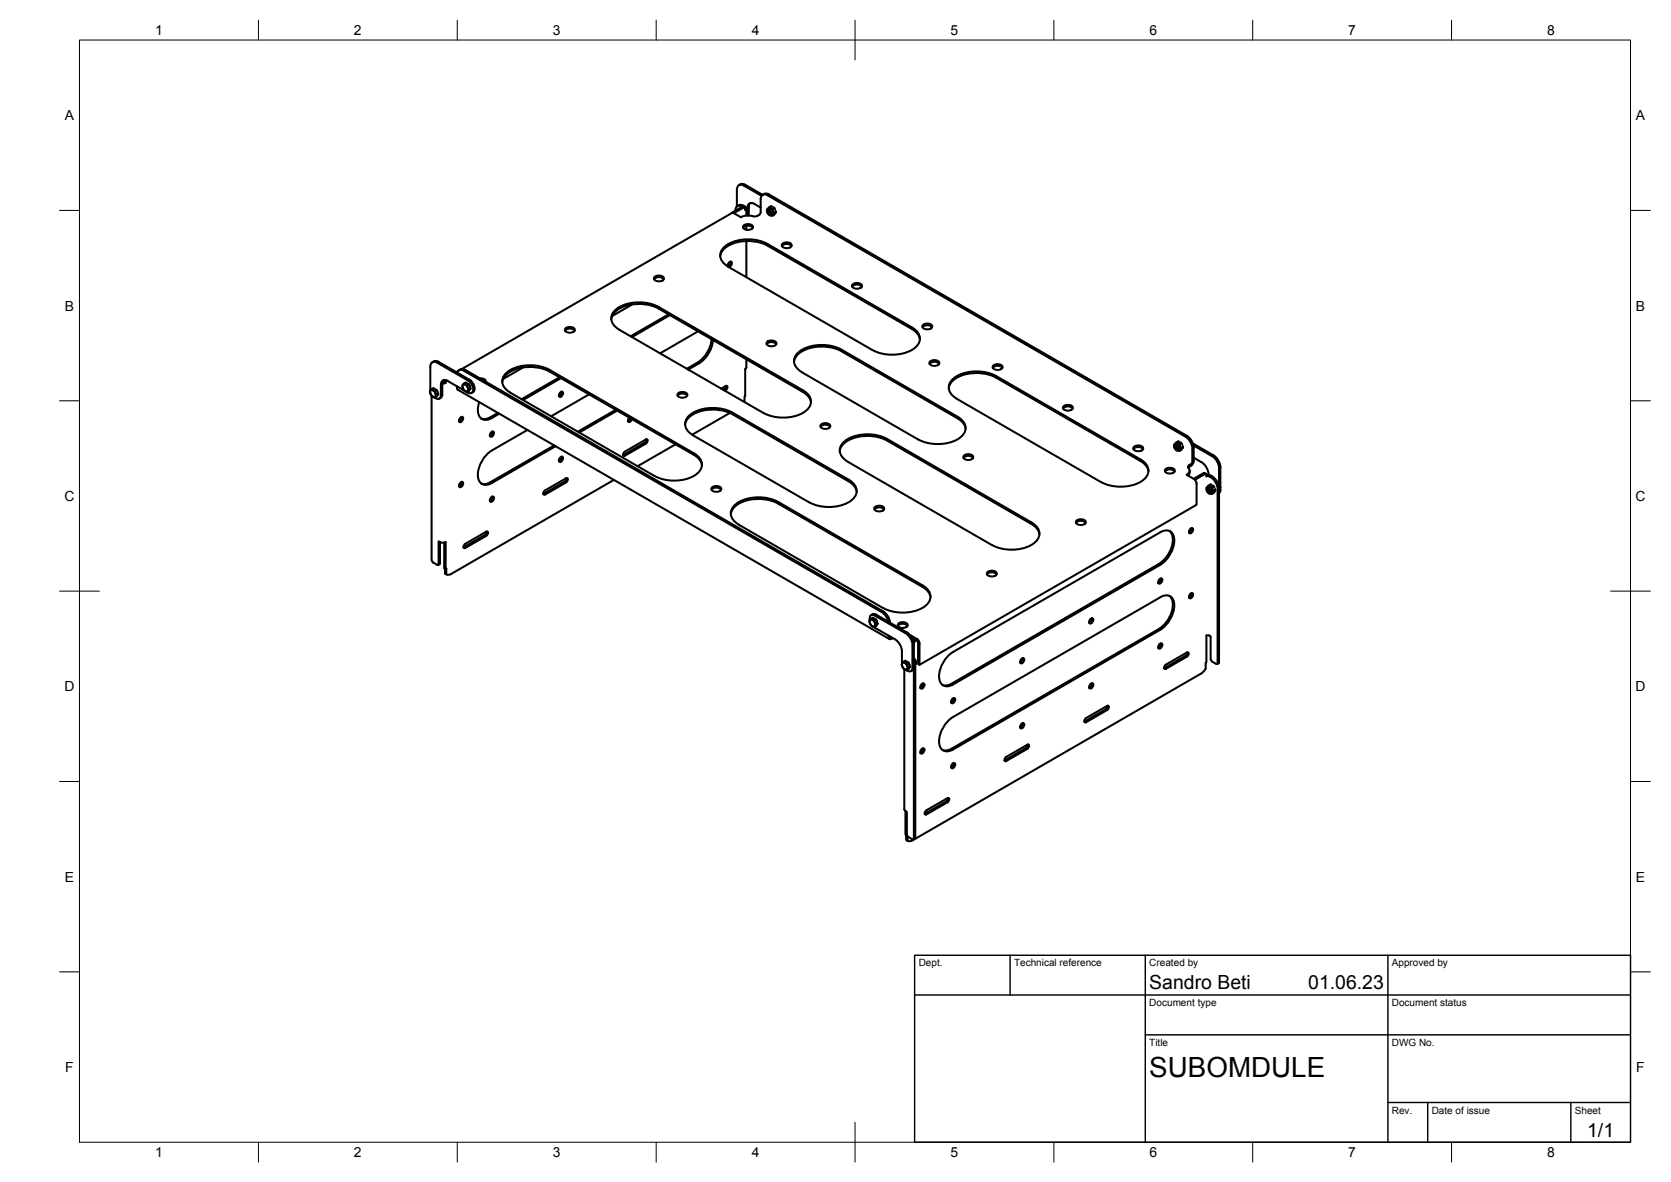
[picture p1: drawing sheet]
<svg xmlns="http://www.w3.org/2000/svg" width="420mm" height="297mm" viewBox="0 0 420 297" stroke-linecap="round" stroke-linejoin="round" font-family="sans-serif">
<!-- layer: Visible -->
<g fill="none" stroke="#000" stroke-width=".51">
<path d="M184.2 53.4v.1M184.5 53.6l1.8 1M184.5 53.6l-.5-.1-67.9 39.2M184.6 53.6h.1M185.3 47.7v4.2M185.3 47.7a1.08 1.08 0 0 1 .5-1.2 1.08 1.08 0 0 1 1.3 .2l4.4 2.5M185.4 51.8a1.5 1.5 0 0 1 2.3 .5l-.3 .5-.1-.6-.3-.1M185.8 46.5l.6-.3 .7 .1 4.6 2.7M186.3 54.6a5.1 5.1 0 0 1 3.6-.2l.5-.1a1.06 1.06 0 0 0 .9-.9v-3.3a1.06 1.06 0 0 1 .5-1.2 1.06 1.06 0 0 1 1.2 .2l105 60.6a3.9 3.9 0 0 1 1.8 3.1v3.2a1.01 1.01 0 0 1-.8 .9M186.6 52l-2.4 1.4 .4 .2 2.4-1.5M186.7 51.9l.6 .2M186.7 51.9a1.08 1.08 0 0 0-1.3-.1 1.08 1.08 0 0 0-.5 1.1"/>
<path d="M186.9 57.2a1.66 1.66 0 0 1 2.4 0M186.9 56.8a1.54 1.54 0 0 1 2.4 .2 1.45 1.45 0 0 1-2.5 0zM187.7 52.4v1.8M187.7 56.8v.9M187.9 52.3v1.9M188.6 51l-.3 .7v2.5M191.3 52.2l-1.6-1a1.08 1.08 0 0 0-1.2-.1 1.08 1.08 0 0 0-.6 1.2M192.1 48.8l-.3 .2M192.1 48.7l.6-.1 .7 .3M193 52.5a.84 .84 0 0 1 .9-.2 .84 .84 0 0 1 .5 .8 .73 .73 0 0 1-.5 1.1l-.4-.1-.5-.5-.2-.5zM193 52.8a.71 .71 0 0 1 .8 .3 .71 .71 0 0 1-.1 .9l-.6-.5zM193.2 52.7a.86 .86 0 0 0 .7 1.2"/>
<path d="M193.2 52.3l.2-.2 .4 .2M193.2 52.9l.5 .1 .2 .7-.5-.2zM193.3 52.8a.53 .53 0 0 0 0 .6 .53 .53 0 0 0 .6 .2v-.1M193.4 48.9l105 60.6a3.9 3.9 0 0 1 1.8 3.1l-.1 3.6a1.79 1.79 0 0 1-1.1 1.1M193.6 53.7h.1M193.8 52.3l.5 .2M194.1 54.1l.2 .1M194.2 51.9l-.3-.1-.5 .3M194.3 52.5l.1 .5a.81 .81 0 0 1-.1 1.2M194.5 52.1l.4 .5M194.7 52.3l-.4 .2M194.9 53.7l-.6 .5"/>
<path d="M195 53v.5M195.1 53.3l-.4 .3M159 76.5l-5.1 2.9M164.5 70.2a1.66 1.66 0 0 1 2.4 0M164.5 69.7a1.54 1.54 0 0 1 2.4 .3 1.45 1.45 0 0 1-2.5 0zM168.1 79l-9.5 5.5M168.4 79.2l-9.5 5.5M181.1 64.4a5 5 0 0 1 4.5-3.6 11 11 0 0 1 7.4 1l36.3 20.9 1 .7a2.99 2.99 0 0 1 1 1.9M183.1 67a.91 .91 0 0 1 .8-1.2 .91 .91 0 0 1-.7 1.3M183.1 67l36.3 21M183.1 67a2.96 2.96 0 0 1-1.4-4.5 9.8 9.8 0 0 1 9.5-1.9l1.8 .7 36.3 21a2.96 2.96 0 0 1 1.4 4.5 9.8 9.8 0 0 1-9.5 1.9l-1.8-.7M183.7 65.7l-.2 .7-.5 .5"/>
<path d="M187.7 60.6v9.1M196.6 61.8a1.66 1.66 0 0 1 2.4 0M196.6 61.4a1.54 1.54 0 0 1 2.5 .2 1.45 1.45 0 0 1-2.5 0zM214.3 72a1.66 1.66 0 0 1 2.4 0M214.3 71.6a1.54 1.54 0 0 1 2.4 .2 1.45 1.45 0 0 1-2.5 0zM108.2 92.2a1.06 1.06 0 0 1 .5-1.2 1.06 1.06 0 0 1 1.3 .2l7.7 4.4a2.43 2.43 0 0 1 1 3.1 1.29 1.29 0 0 1-1.6-.4M108.2 92.2v6M108.5 97.8v.1a.88 .88 0 0 0-.1 1.4l.5 .4M108.5 99.5v41.2M108.7 91a1.25 1.25 0 0 1 1.6-.1l7.7 4.5M108.9 98.1l-.4-.3 .5-.3 .8 .5 .4 1.1-.4 .5-.5 .3-.4-.2M108.9 98.1l-.5-.1a1.19 1.19 0 0 0 .5 1.7"/>
<path d="M108.9 98.1l.6 .7v.9M109.3 98.3l.4 1.1M109.5 99.7l-.2 .2M109.5 99.7h-.6M109.8 98l-.5 .3-.4-.2M109.9 98.3l.2 .4M110.2 99.1l-.7 .6M110.8 100l-.4 .2M110.8 96.8v2.5M110.9 99.3a.87 .87 0 0 1-.6 .9 .87 .87 0 0 1-1-.3M111.6 95.5l-.4 .7v3.2l-.4 .6M111.7 96l-.4 .1"/>
<path d="M111.7 95.5v.5M112.1 95.8v.5l-.4-.3M112.1 96.2l-.9 .2M112.1 95.6v.2M112.6 95.8l4.3 2.4M112.6 95.7a1.08 1.08 0 0 0-1.2-.1 1.08 1.08 0 0 0-.6 1.2M114.9 97.1l.2 .8 108.5 62.7M115 93.6a1.01 1.01 0 0 1 1.6-.4l105.1 60.6 1 1 .7 1.4M115.1 93.3l-.3 .2M116.6 96.4a.91 .91 0 0 0-.1 1.5l.5 .4M117 93l105 60.6M117 93l-1-.3-.6 .4"/>
<path d="M117.4 96.9l.4 1M117.6 98.2l-.2 .3M117.6 98.2a1.26 1.26 0 0 0-1.1-1.6 1.19 1.19 0 0 0 .5 1.7M117.6 98.2l-.6 .1M117.9 96.6l-.5 .3-.8-.5 .5-.3 .8 .5 .4 1-.4 .6-.5 .3-.4-.2M118 95.4a2.59 2.59 0 0 1 1.2 2.9l-.6 .4M118.1 96.8l.1 .5M118.3 97.6l-.7 .6M120.7 95.1l1.1 .2 .4 .6M126.3 96a5 5 0 0 1 4.5-3.5 11 11 0 0 1 7.4 .9l36.3 20.9 1 .8a2.99 2.99 0 0 1 1 1.9M127.5 93.5a10.5 10.5 0 0 1 10.7-.5l36.3 20.9a2.96 2.96 0 0 1 1.4 4.5 9.8 9.8 0 0 1-9.5 2l-1.8-.8-36.3-20.9a2.96 2.96 0 0 1-1.4-4.6zM131.6 92.3l-5.1 3"/>
<path d="M140.7 94.8l-9.6 5.5M140.8 98.7l.5-.3a.76 .76 0 0 1 .1 .9 .76 .76 0 0 1-.8 .4v-.6zM141.1 95l-9.6 5.5M141.2 98.4l-.1 .7-.6 .5M142.1 83.1a1.66 1.66 0 0 1 2.4 0M142.1 82.6a1.54 1.54 0 0 1 2.4 .3 1.45 1.45 0 0 1-2.5 0zM148.1 99.1l-9.5 5.5M153.7 80.2a5 5 0 0 1 4.5-3.6 11 11 0 0 1 7.4 1l36.3 20.9 1 .8a2.99 2.99 0 0 1 1 1.8M155.7 82.9a2.96 2.96 0 0 1-1.4-4.6 9.8 9.8 0 0 1 9.5-1.9l1.8 .8 36.3 20.9a2.96 2.96 0 0 1 1.4 4.5 9.8 9.8 0 0 1-9.5 1.9l-1.8-.7-36.3-20.9M170.4 99.4a1.66 1.66 0 0 1 2.4 0M170.4 99a1.54 1.54 0 0 1 2.4 .2 1.45 1.45 0 0 1-2.5 0zM175.5 83.3l-9.5 5.5"/>
<path d="M178.9 85.2a7.9 7.9 0 0 1-3.5 5.9l-2.7 1.6M179.3 85.4a7.9 7.9 0 0 1-3.5 5.9l-2.8 1.6M182.5 97l-1.1 .7M182.5 97h.4a.91 .91 0 0 1-.7 1.2M182.6 97l-.2 .6-.5 .4M187.4 92.8v6.7l-.2 .1v1.4M187.7 90.3v2l-.3 .4M192.8 86.5a1.66 1.66 0 0 1 2.4 0M192.8 86a1.54 1.54 0 0 1 2.4 .3 1.45 1.45 0 0 1-2.5 0zM199.7 90.9a5 5 0 0 1 4.4-3.5 11 11 0 0 1 7.5 .9l29.2 16.8 1 .8a2.99 2.99 0 0 1 1 1.9M201.7 93.6l29.1 16.8M201.7 93.6a2.96 2.96 0 0 1-1.4-4.6 9.8 9.8 0 0 1 9.5-1.9l1.8 .8 29.2 16.8a2.96 2.96 0 0 1 1.4 4.5 9.8 9.8 0 0 1-9.5 2l-1.8-.8"/>
<path d="M232 82.3a1.66 1.66 0 0 1 2.4 0M232 81.8a1.54 1.54 0 0 1 2.4 .2 1.45 1.45 0 0 1-2.5 0zM233.7 91.4a1.66 1.66 0 0 1 2.4 0M233.8 91a1.54 1.54 0 0 1 2.4 .2 1.45 1.45 0 0 1-2.5 0zM238.6 97.6a5 5 0 0 1 4.4-3.6 11 11 0 0 1 7.5 .9l36.2 20.9 1.1 .8a2.99 2.99 0 0 1 1 1.9M249.6 92.5a1.66 1.66 0 0 1 2.4 0M249.7 92a1.54 1.54 0 0 1 2.4 .2 1.45 1.45 0 0 1-2.5 0zM115.7 105l.5-.3a.76 .76 0 0 1 .1 .9 .76 .76 0 0 1-.8 .4v-.5zM116.1 104.8l-.1 .7-.6 .4M120.5 101a3.7 3.7 0 0 0 .6 4.2 2.33 2.33 0 0 0 2.6-.2M123.5 108.7l.5-.3a.76 .76 0 0 1 .1 .9 .76 .76 0 0 1-.9 .4v-.5zM123.7 113.2a7.5 7.5 0 0 0-3.5 6.9 2.07 2.07 0 0 0 1.4 1.7 2.07 2.07 0 0 0 2.1-.4"/>
<path d="M123.8 108.4l-.1 .7-.5 .5M125.2 103.8a6.8 6.8 0 0 1-3.3 1.5l-.9-.1M125.6 104l-1.9 1M132.6 108l-8.9 5.2M139.3 111.9l-16 9.3-1.4 .5-.9-.2M139.7 112.1l-16 9.3M140.8 115l.5-.2a.76 .76 0 0 1 .1 .9 .76 .76 0 0 1-.8 .3v-.5zM141.2 114.8l-.1 .6-.6 .5M154.8 103l-9.5 5.5M155.2 103.2l-9.6 5.5M156.7 114.3v.1M158.2 104.9l-.2 .3a.57 .57 0 0 0 .1 .9l.5-.2 .3-.6"/>
<path d="M158.5 105.1l-.2 .5-.4 .3M162.4 110.5l-5.3 3a.71 .71 0 0 0-.2 1.1l5.5-3.1M162.4 110.4l.4 .1a.88 .88 0 0 1-.4 1M162.5 110.4l-.1 .5-.4 .4-5.3 3M169.9 111.7l-9.6 5.5M172.3 106.7a5 5 0 0 1 4.4-3.5 11 11 0 0 1 7.5 .9l29.2 16.8 1 .8a2.99 2.99 0 0 1 1 1.9M174.3 109.4a2.96 2.96 0 0 1-1.4-4.5 9.8 9.8 0 0 1 9.5-2l1.8 .8 29.2 16.8a2.96 2.96 0 0 1 1.4 4.6 9.8 9.8 0 0 1-9.5 1.9l-1.8-.8-29.2-16.8M183.5 103.8l-9.5 5.4M206.3 107.3a1.66 1.66 0 0 1 2.4 0M206.4 106.8a1.54 1.54 0 0 1 2.4 .3 1.45 1.45 0 0 1-2.5 0zM212.4 110.9a10.5 10.5 0 0 1 10.7-.6l36.2 21a2.96 2.96 0 0 1 1.4 4.5 9.8 9.8 0 0 1-9.5 1.9l-1.8-.7-36.2-21a2.96 2.96 0 0 1-1.4-4.5zM223.1 110.7l36.2 21"/>
<path d="M223.1 110.7a10.3 10.3 0 0 0-11.2 1l-.6 1.1-.2 .6M240.6 100.2a2.96 2.96 0 0 1-1.4-4.5 9.8 9.8 0 0 1 9.5-1.9l1.8 .7 36.2 20.9a2.96 2.96 0 0 1 1.4 4.6 9.8 9.8 0 0 1-9.4 1.9l-1.9-.8-36.2-20.9M242.3 115.1a1.66 1.66 0 0 1 2.4 0M242.3 114.6a1.54 1.54 0 0 1 2.4 .3 1.45 1.45 0 0 1-2.5 0zM267.3 102.7a1.66 1.66 0 0 1 2.4 0M267.3 102.2a1.54 1.54 0 0 1 2.5 .3 1.45 1.45 0 0 1-2.5 0zM285 112.9a1.66 1.66 0 0 1 2.4 0M285 112.4a1.54 1.54 0 0 1 2.5 .3 1.45 1.45 0 0 1-2.6 0zM292.9 118.5a1.66 1.66 0 0 1 2.5 0M293 118a1.54 1.54 0 0 1 2.4 .3 1.45 1.45 0 0 1-2.5 0zM295.4 111.9a.71 .71 0 0 1 .8 .3 .71 .71 0 0 1-.1 .9l-.6-.5zM295.5 111.8a.86 .86 0 0 0 .7 1.2"/>
<path d="M295.6 112.1v.1M295.6 111.4l.2-.2 .3 .2M295.6 112l.5 .1 .1 .7-.5-.2zM295.7 111.9a.53 .53 0 0 0 0 .6 .53 .53 0 0 0 .6 .2v-.1M295.9 112.8h.1M296.1 111.4l.5 .2M296.2 111.4l-.4-.1-.5 .3-.1 .7 .7 .9 .3 .1 .5-.2M296.2 111.4l.6 .8M296.5 113.2l.1 .1M296.6 111l-.4-.1-.4 .3M296.6 111.6l.2 .6M296.8 112.2l.2 .5-.2 .3"/>
<path d="M296.8 113l-.2 .3M296.8 113l-.1 .1M296.8 112.2v.8M296.9 111.2l.3 .5M297.1 111.4l-.5 .2M297.2 112.8l-.6 .5M297.4 112.1v.5M297.5 112.4l-.5 .3M299 117.3l-.2 .2M299 116.9l-.3 .5a1.13 1.13 0 0 1-.3 1.9l1.7 1M299.1 118.3v.7l-.4 .5M299.9 111.4l5.2 3a3.8 3.8 0 0 1 1.8 3.1v5.6l-.4 .8"/>
<path d="M300.1 111.9l4.6 2.7a3.9 3.9 0 0 1 1.8 3.1v4.9M300.1 115a5.5 5.5 0 0 1 3.5 3l.3 1.2M303.2 119.1l-.6-.2-2.4 1.4 .3 .2M303.3 119.4h.9l.6 .3M303.3 119.7h.7M303.3 119.7v-.6h-.3l-2.5 1.6M303.8 119.2v.1M304 119.7l.4 .2M304.4 119.9a3.9 3.9 0 0 1 1.8 3.1M304.8 119.7a3.9 3.9 0 0 1 1.7 3.1M110.6 136.2l-.3-.2v5.7M110.6 136.2v5.3"/>
<path d="M110.7 136.2l.7 .2 .7-.2v6.8l-.4-.2v-6.4M115.7 121.3l.5-.2a.76 .76 0 0 1 .1 .9 .76 .76 0 0 1-.8 .3v-.5zM116.1 121.1l-.1 .7-.6 .4M116.6 137.5l-.1 .1M122.3 133.6h.4a.88 .88 0 0 1-.4 1.1l-5.3 3h-.4a.88 .88 0 0 1 .4-1l5.3-3.1M122.4 133.6l-.1 .4-.4 .4-5.3 3.1M123.5 125l.5-.2a.76 .76 0 0 1 .1 .9 .76 .76 0 0 1-.9 .3v-.5zM123.8 124.8l-.1 .7-.5 .4M137 123.2a.71 .71 0 0 0-.2 1.1l5.5-3.1a.71 .71 0 0 0 .3-1.1l-5.6 3.2M142 121l-5.4 3.1M142.4 120.1l-.1 .5-.3 .4M154.4 120.6l-40.9 23.6-.7 .3-.6-.1"/>
<path d="M178.9 123.1a1.66 1.66 0 0 1 2.4 0M179 122.6a1.54 1.54 0 0 1 2.4 .3 1.45 1.45 0 0 1-2.5 0zM183.8 129.2a5 5 0 0 1 4.4-3.6 11 11 0 0 1 7.5 1l36.2 20.9 1.1 .7a2.99 2.99 0 0 1 1 1.9M185.8 131.9l36.2 20.9M185.8 131.9a2.96 2.96 0 0 1-1.4-4.6 9.8 9.8 0 0 1 9.5-1.9l1.8 .7 36.2 21a2.96 2.96 0 0 1 1.4 4.5 9.8 9.8 0 0 1-9.5 1.9l-1.8-.7M219.9 128a1.66 1.66 0 0 1 2.4 0M219.9 127.5a1.54 1.54 0 0 1 2.4 .3 1.45 1.45 0 0 1-2.5 0zM259.3 131.7l1.1 .7a2.99 2.99 0 0 1 1 1.9M270.6 131.4a1.66 1.66 0 0 1 2.4 0M270.6 130.9a1.54 1.54 0 0 1 2.4 .3 1.45 1.45 0 0 1-2.5 0zM294 133.4a4.1 4.1 0 0 1 .3 4.7l-1.5 2.4-1.4 1.2-52.1 30.1-1.5 .5-.8-.2M299.3 132.9l.4-.2a.76 .76 0 0 1 .2 .9 .76 .76 0 0 1-.9 .3v-.5z"/>
<path d="M299.6 132.7l-.1 .7-.5 .5M300.2 120.3l.5 .5 .2 .7v5.4l-69.7 40.2M300.2 120.3h.1M303.5 122.7a.71 .71 0 0 1 .8 .3 .71 .71 0 0 1-.1 .9l-.6-.4zM303.7 122.6a.86 .86 0 0 0 .7 1.2M303.7 123h.1M303.7 122.2a.51 .51 0 0 1 .8 .2l.3 .1M303.7 122.8l.5 .1 .2 .7-.5-.1zM303.8 122.8a.53 .53 0 0 0 0 .5 .53 .53 0 0 0 .6 .2v-.1M304.1 123.6h.1M304.6 124l.2 .1M304.7 121.8l-.3-.1-.5 .3"/>
<path d="M304.8 122.5l.1 .5M304.9 123a.43 .43 0 0 1 .3 .4 .43 .43 0 0 1-.3 .4M304.9 123.8l-.1 .3M304.9 123a.85 .85 0 0 0-.5-.8 .85 .85 0 0 0-.9 .2l-.2 .6 .4 .7 .6 .4 .6-.3M304.9 123v.8M305 122l.4 .5M305.2 122.2l-.4 .3M305.4 123.6l-.6 .5M305.5 122.9v.5M305.6 123.3l-.4 .2M306.2 123v43.7M306.5 122.8l-.1 43.9"/>
<path d="M306.9 122.5h.1M108.5 140.7l.4 .6 1 .7 .4-.1v-.2M110.6 141.5l-.4 .5M111.9 142.9v1.3l.3 .1v-1.4l-.1 .1M218.7 155.8a1.06 1.06 0 0 1 1.4 1.3l-.1 .2a1.06 1.06 0 0 1-1.3-1.3zM219 155.5h-.1a1.21 1.21 0 0 0 .7 2l.2 .1 .5-.3 .4-.6-.4-1-.8-.5-.5 .3 .8 .5 .5-.3M219.7 157.6l5.3 3.1M219.8 156l.4 1M220 154.7l7.7 4.4a3.8 3.8 0 0 1 1.7 3.1l.1 5.6a.87 .87 0 0 1-.6 .9 .87 .87 0 0 1-1-.3M220 157.3l-.2 .3M220 154.7a.9 .9 0 0 0-1.2 0 .9 .9 0 0 0-.1 1.2M220.3 154.5l7.7 4.4a3.9 3.9 0 0 1 1.8 3.1"/>
<path d="M220.3 154.5l-.7-.2-.6 .3M220.4 155.9l.2 .5M220.7 156.7l-.7 .6M222 153.6l1.2 1.2 .6 1.7M223.4 159.8l.2 .8 .9-.3M223.8 159.9l.3 .2M225.8 157.3a1.66 1.66 0 0 1 2.4 0M225.8 156.8a1.54 1.54 0 0 1 2.4 .3 1.45 1.45 0 0 1-2.5 0zM228.8 159.5l1.9 1.1M248.2 144.3a1.66 1.66 0 0 1 2.4 0M248.2 143.9a1.54 1.54 0 0 1 2.4 .2 1.45 1.45 0 0 1-2.5 0zM274.2 155.6l.4-.2a.76 .76 0 0 1 .1 .9 .76 .76 0 0 1-.8 .3v-.5z"/>
<path d="M274.5 155.4l-.1 .6-.5 .5M291.5 145.6l.5-.3a.76 .76 0 0 1 .1 .9 .76 .76 0 0 1-.8 .4l-.1-.5zM291.9 145.3l-.2 .7-.5 .5M294 149.8a4.1 4.1 0 0 1 .3 4.7l-1.5 2.3-1.4 1.3-52.1 30-1.5 .5-.8-.1M299.3 149.3l.4-.3a.76 .76 0 0 1 .2 .9 .76 .76 0 0 1-.9 .4v-.5zM299.6 149l-.1 .7-.5 .5M225 160.6a3.9 3.9 0 0 1 1.8 3.1v3M227.1 166.3v.1a.88 .88 0 0 0-.1 1.4l.5 .4M227.4 168.2v35.2l.3 .4M227.5 166.6l-.4-.3 .5-.3 .8 .5 .4 1.1-.4 .5-.5 .3-.4-.2M227.5 166.6l-.5-.1a1.19 1.19 0 0 0 .5 1.7M227.5 166.6l.6 .7v.8"/>
<path d="M227.9 166.8l.4 1.1M228.1 168.2l-.2 .2M228.1 168.1l-.6 .1M228.4 166.5l-.5 .3-.4-.2M228.5 166.8l.2 .4M228.8 167.6l-.7 .6M229.3 160.2l.8 .5M229.4 168.5l-.4 .2M229.6 161l.9-.4 .3 .2-1.1 .6M229.8 165.4l.6 1-.3 .6M229.8 162v48.7M229.8 167.6l-.1 .5-.3 .3"/>
<path d="M229.8 166.9v.2M229.8 165.4l.4 1.5M230.1 166.8h.1M230.1 166.9v43.7M230.8 160.8v6.1l.4 .2v-5.3M230.8 161.4l.1 .2M230.9 160.8l.3 1M231.7 172l.5-.3a.76 .76 0 0 1 .1 .9 .76 .76 0 0 1-.8 .4l-.1-.6zM232.1 171.7l-.2 .7-.5 .5M239.5 175.6l.4-.2a.76 .76 0 0 1 .1 .9 .76 .76 0 0 1-.8 .4v-.6zM239.6 163.8l52.1-30a2.16 2.16 0 0 1 2.5-.3 2.16 2.16 0 0 1 1.1 2.3 7.8 7.8 0 0 1-3.6 6.1l-52.1 30.1M239.7 163.8a7.5 7.5 0 0 0-3.5 6.9 2.07 2.07 0 0 0 1.3 1.7 2.07 2.07 0 0 0 2.2-.4"/>
<path d="M239.8 175.4l-.1 .7-.6 .4M256.8 165.6l.5-.2a.76 .76 0 0 1 .1 .9 .76 .76 0 0 1-.8 .3l-.1-.5zM257.2 165.4l-.2 .7-.5 .4M274.2 171.9l.4-.2a.76 .76 0 0 1 .1 .9 .76 .76 0 0 1-.8 .4v-.6zM274.5 171.7l-.1 .7-.5 .4M278 178.3l-5.3 3M278.5 177.3l-.1 .5-.4 .4M291.5 161.9l.5-.2a.76 .76 0 0 1 .1 .9 .76 .76 0 0 1-.8 .3l-.1-.5zM291.9 161.7l-.2 .7-.5 .4M292.8 167.9h-.1M298.4 165l-5.3 3.1-.3-.1a.88 .88 0 0 1 .3-1M298.4 164l-5.3 3"/>
<path d="M298.4 164h.4a.88 .88 0 0 1-.4 1M298.5 163.9l-.1 .5-.3 .4-5.3 3.1M304.4 160.1v5.5M304.4 160.1l-.4-.4h-.7v6.8l-.2 .1 .1 1.4-1 1.1-72.8 42.1M304.4 165.6l.4 .6M304.8 166.3l1 .6M306.2 166.6l-.2 .3-.2-.1M306.4 166.7l-.4 .2M231.7 188.3l.5-.3a.76 .76 0 0 1 .1 .9 .76 .76 0 0 1-.8 .4l-.1-.5zM232.1 188.1l-.2 .6-.5 .5M239.5 192l.4-.3a.76 .76 0 0 1 .1 .9 .76 .76 0 0 1-.8 .4v-.6zM239.6 180.2l52.1-30.1a2.16 2.16 0 0 1 2.5-.3 2.16 2.16 0 0 1 1.1 2.3 7.8 7.8 0 0 1-3.6 6.2l-52.1 30"/>
<path d="M239.7 180.2a7.5 7.5 0 0 0-3.5 6.9 2.07 2.07 0 0 0 1.3 1.7 2.07 2.07 0 0 0 2.2-.5M239.8 191.7l-.1 .7-.6 .5M253 191.2l5.3-3a.71 .71 0 0 0 .2-1.1l-5.5 3.1-.4 .8 .2 .3h.2M256.8 181.9l.5-.2a.76 .76 0 0 1 .1 .9 .76 .76 0 0 1-.8 .4l-.1-.6zM257.2 181.7l-.2 .7-.5 .5M258.4 187.1l-.1 .5-.4 .4-5.3 3.1M272.7 181.3h-.1M273.1 181.5h-.4l-.1-.3 .5-.7 5.3-3.1h.4a.88 .88 0 0 1-.4 1l-5.3 3.1M227.7 203.8v5.9l.3 .3v-.3M227.7 203.8l.3 .2v5.7M227.8 209.9v1.2l.4 .2v-1.1M228 209.7l.4 .6 1 .7 .4-.1v-.2"/>
<path d="M229.5 211.2l-.7 .2-.6-.1M230.1 210.5l-.4 .5M238.2 201.6l-5.3 3.1-.3-.1v-.5l.3-.5 5.3-3h.4a.88 .88 0 0 1-.4 1M238.3 200.5l-.1 .5-.3 .4-5.4 3.1"/>
</g>
<circle cx="193.2" cy="53.1" r=".25" fill="#000"/>
<!-- layer: BORDER -->
<g fill="none" stroke="#000" stroke-width=".25">
<path d="M20 10.1h390v276.9h-390zM65 5.1v5M115 5.1v5M165 5.1v5M215 5.1v10M265 5.1v5M315 5.1v5M365 5.1v5M15 52.9h5M410 52.9h5M15 100.7h5M410 100.7h5"/>
<path d="M15 148.6h10M405 148.6h10M15 196.4h5M410 196.4h5M15 244.2h5M410 244.2h5M65 287v5M115 287v5M165 287v5M215 282.1v9.9M265 287v5M315 287v5"/>
<path d="M365 287v5"/>
</g>
<!-- layer: TITLEBLOCK -->
<path d="M230 240.1h180v46.9h-180zM230 250h180M254 240.1v9.9M288 240.1v46.9M349 240.1v46.9M288 260.1h122M349 277.1h61M359 277.1v9.9M395 277.1v9.9" fill="none" stroke="#000" stroke-width=".36"/>
<text font-size="7" x="289" y="270.6">SUBOMDULE</text>
<g font-size="4.9">
<text x="289" y="248.5">Sandro Beti</text>
<text x="329" y="248.5">01.06.23</text>
<text x="399.1" y="285.7">1/1</text>
</g>
<g font-size="3.5">
<text x="39" y="8.8">1</text>
<text x="89" y="8.8">2</text>
<text x="139" y="8.8">3</text>
<text x="189" y="8.8">4</text>
<text x="239" y="8.8">5</text>
<text x="289" y="8.8">6</text>
<text x="339" y="8.8">7</text>
<text x="389" y="8.8">8</text>
<text x="16.3" y="30.2">A</text>
<text x="411.3" y="30.2">A</text>
<text x="16.3" y="78">B</text>
<text x="411.3" y="78">B</text>
<text x="16.2" y="125.9">C</text>
<text x="411.2" y="125.9">C</text>
<text x="16.2" y="173.7">D</text>
<text x="411.2" y="173.7">D</text>
<text x="16.3" y="221.6">E</text>
<text x="411.3" y="221.6">E</text>
<text x="16.4" y="269.4">F</text>
<text x="411.4" y="269.4">F</text>
<text x="39" y="290.8">1</text>
<text x="89" y="290.8">2</text>
<text x="139" y="290.8">3</text>
<text x="189" y="290.8">4</text>
<text x="239" y="290.8">5</text>
<text x="289" y="290.8">6</text>
<text x="339" y="290.8">7</text>
<text x="389" y="290.8">8</text>
</g>
<g font-size="2.5">
<text x="231" y="242.9">Dept.</text>
<text x="255" y="242.9">Technical reference</text>
<text x="289" y="242.9">Created by</text>
<text x="350" y="242.9">Approved by</text>
<text x="289" y="252.8">Document type</text>
<text x="350" y="252.8">Document status</text>
<text x="289" y="262.9">Title</text>
<text x="350" y="262.9">DWG No.</text>
<text x="350" y="279.9">Rev.</text>
<text x="360" y="279.9">Date of issue</text>
<text x="396" y="279.9">Sheet</text>
</g>
</svg>
